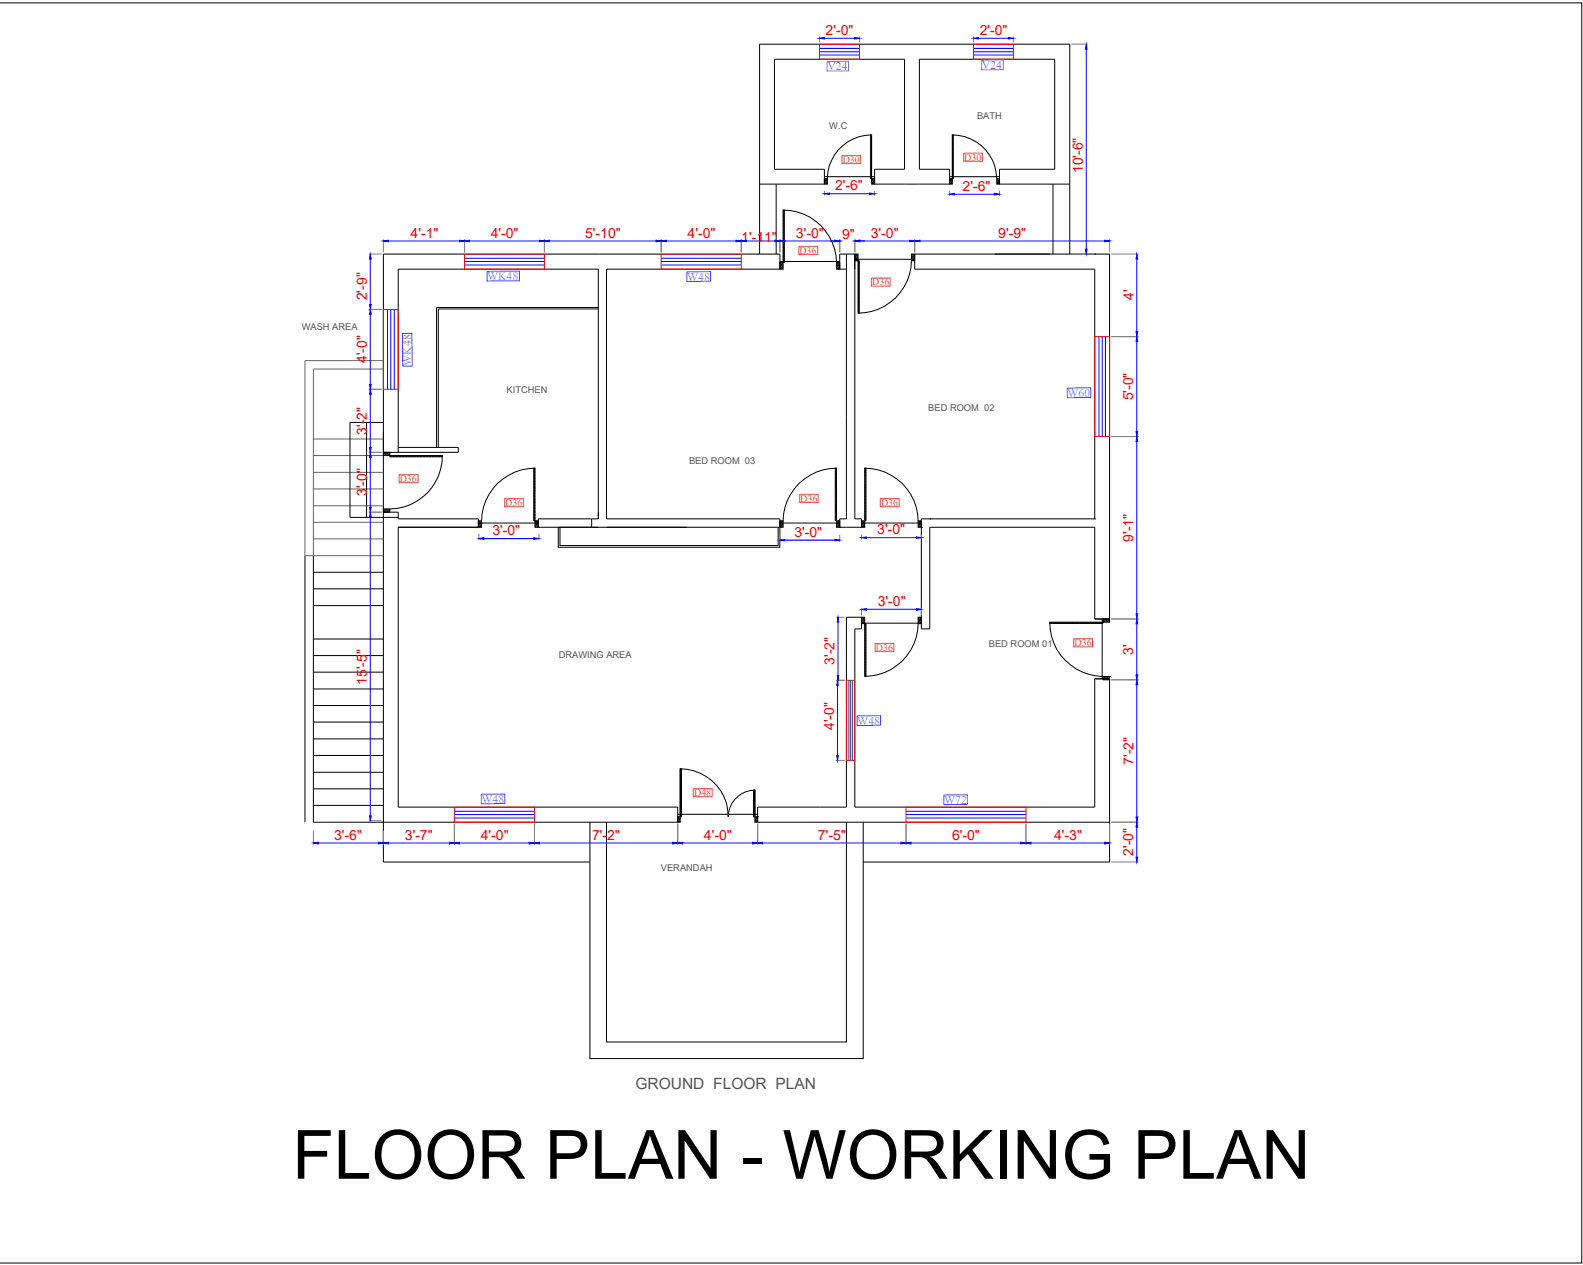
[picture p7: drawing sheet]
<svg xmlns="http://www.w3.org/2000/svg" width="135mm" height="108mm" viewBox="0 0 135 108" stroke-linecap="round" stroke-linejoin="round" font-family="sans-serif">
<!-- layer: 0 -->
<g fill="none" stroke="#000" stroke-width=".09">
<path d="M0 .2h135.4v107.9h-135.4M65 15.8h5.5v-1.3h-4.2v-9.4h11.1v9.4h-2.6v1.3h6.5v-1.3h-2.6v-9.4h11.6v9.4h-4.8v1.3h6M66.4 15.8v6M70.5 15.1h4.3M81.3 15.1h4.2M90.1 15.8v6M31.4 36.2v8.1M32.8 36.2h-2.8v8.1h4.1M34.1 38.7v-15.7h17.1v21.4h-5.1v.7h20.6M34.1 38.3h5.1v.4h-6.4M51.2 26.5h-13.7v11.8M51.2 26.3h-13.8v12"/>
<path d="M65 21.8v-18h26.5v18M66.7 22.4h5.2M72.4 21.8v22.6h-.5v.7h1.8v-.7h-.5v-22.6h-1.3v1.2h.5M73.2 22.2h5.1M78.3 21.8h16.7v31.2h-1.3v-7.9h-14.1v8.7h-.8v-9.4h14.9v-21.4h-15.4zM93.7 21.8h.1M26.1 47.6v22.8M26.8 59h6M26.8 57.5h6M26.8 56.1h6M26.8 54.7h6M26.8 51.9h6"/>
<path d="M26.8 50.4h6M26.8 49h6M32.8 43.9h1.3v.5h6.8v.7h-6.8v24h23.9v1.3h-31.2v-22.8M40.9 44.8h5.2M47.8 45.1v1.8h18.9v-1.8M47.9 45.1v1.6h18.7v-1.6M50.6 44.4v.7M66.7 45.1v-.7h-14.8v-21.4h14.8v-1.2h-33.9v52h17.7M66.7 44.8h5.2M73.7 44.8h5.1M73.7 53.4h5.1M79.6 44.4h.1"/>
<path d="M93.7 44.4h.1M94.3 53v5.1M26.8 69h6M26.8 67.5h6M26.8 66.1h6M26.8 64.7h6M26.8 63.3h6M26.8 61.8h6M26.8 60.4h6M50.5 70.4v20.2h23.4v-20.2M51.9 70.4v18.8h20.5v-18.8M58 69.7h6.8"/>
<path d="M95 70.4h-30.2v-1.3h7.6v-16.3h1.3v1h-.5v15.3h20.5v-11h1.3v15.7h-21.1"/>
</g>
<path d="M70.1 3.8h3.5v1.3h-3.5zM83.3 3.8h3.4v1.3h-3.4zM32.8 26.5h1.3v6.8h-1.3zM39.8 21.8h6.8v1.2h-6.8zM56.6 21.8h6.8v1.2h-6.8zM93.7 28.8h1.3v8.6h-1.3zM38.9 69.1h6.8v1.3h-6.8zM77.5 69.1h10.3v1.3h-10.3z" fill="none" stroke="#f00" stroke-width=".09"/>
<g fill="none" stroke="#00f" stroke-width=".09">
<path d="M70.1 4.4h3.5M70.1 4.7h3.5M70.1 4.1h3.5M83.3 4.4h3.4M83.3 4.7h3.4M83.3 4.1h3.4M33.2 26.5v6.8M33.4 26.5v6.8M33.7 26.5v6.8M39.8 22.4h6.8M39.8 22.1h6.8M39.8 22.7h6.8"/>
<path d="M56.6 22.4h6.8M56.6 22.1h6.8M56.6 22.7h6.8M94 28.8v8.6M94.3 28.8v8.6M94.6 28.8v8.6M38.9 69.7h6.8M38.9 70h6.8M38.9 69.5h6.8M77.5 69.7h10.3M77.5 70h10.3M77.5 69.5h10.3"/>
</g>
<!-- layer: W-ELEVATION DOOR -->
<path d="M72.4 58.2h.8v6.9h-.8z" fill="none" stroke="#f00" stroke-width=".09"/>
<path d="M72.6 58.2v6.9M72.8 58.2v6.9M72.9 58.2v6.9" fill="none" stroke="#1b6698" stroke-width=".09"/>
<!-- layer: 0 -->
<path d="M26.8 39h6M26.8 37.6h6M32.8 31.6h-6v16M32.8 30.9h-6.7v16.7h6.7M26.8 46.1h6M26.8 44.7h6M26.8 43.3h6M26.8 41.9h6M26.8 40.4h6" fill="none" stroke="#636466" stroke-width=".09"/>
<!-- layer: A_Door_flush and Window -->
<g fill="none" stroke="#000" stroke-width=".09">
<path d="M67 18a4.6 4.6 0 0 1 4.6 4.5M67 18h.1v4.5h-.1zM67.1 18h-.1M67.1 18.8l-.1 .1M67.1 18.9l-.1 .1M67.1 19.1l-.1 .1M67.1 19.2l-.1 .1M67.1 19.3l-.1 .1M67.1 19.4l-.1 .2M67.1 18.4l-.1 .1M67.1 18.6l-.1 .1M67.1 18.7l-.1 .1"/>
<path d="M67.1 18l-.1 .2M67.1 18.2l-.1 .1M67.1 18.3l-.1 .1M67.1 19.6l-.1 .1M67.1 19.7l-.1 .1M67.1 19.8l-.1 .1M67.1 20l-.1 .1M70.5 15.3h.3v.5h-.3zM70.6 15.3h-.1M70.7 15.3l-.2 .1M70.8 15.7v.1M70.8 15.3l-.3 .3"/>
<path d="M70.8 15.4l-.3 .3M70.8 15.5l-.3 .3M70.8 15.6l-.1 .2M74.5 11.5h.1v3.8h-.1zM74.5 11.5v.1M74.6 15.3h.2v.5h-.2zM74.6 11.5a3.8 3.8 0 0 0-3.8 3.8M74.6 11.6l-.1 .1M74.6 11.7l-.1 .1M74.6 12.2l-.1 .1M74.6 12.4h-.1M74.6 13l-.1 .1"/>
<path d="M74.6 13.1l-.1 .1M74.6 14.3l-.1 .1M74.6 14.8l-.1 .1M74.6 14.9l-.1 .1M74.6 13.6l-.1 .1M74.6 13.8h-.1M74.6 11.8l-.1 .1M74.6 11.9l-.1 .1M74.6 12l-.1 .1M74.6 12.1l-.1 .1M74.6 12.5h-.1M74.6 12.6l-.1 .1"/>
<path d="M74.6 12.7l-.1 .1M74.6 12.8l-.1 .1M74.6 12.9l-.1 .1M74.6 13.2l-.1 .1M74.6 13.3l-.1 .1M74.6 13.4l-.1 .1M74.6 13.5l-.1 .1M74.6 13.9h-.1M74.6 14h-.1M74.6 14.1l-.1 .1M74.6 14.2l-.1 .1M74.6 14.4l-.1 .1"/>
<path d="M74.6 14.5l-.1 .1M74.6 14.6l-.1 .1M74.6 14.7l-.1 .1M74.6 15l-.1 .1M74.6 15.1l-.1 .1M74.6 15.2l-.1 .1M74.7 15.3l-.1 .1M74.8 15.3l-.2 .2M74.8 15.8h.1M74.8 15.3l-.2 .3M74.8 15.4l-.2 .3M74.8 15.6l-.2 .2"/>
<path d="M74.8 15.7l-.1 .1M81.3 15.3h.2v.5h-.2zM81.3 15.3h.1M81.4 15.3l-.1 .1M81.5 11.5a3.8 3.8 0 0 1 3.8 3.8M81.5 11.5h.1v3.8h-.1zM81.5 15.4l-.2 .3M81.5 15.5l-.2 .3M81.5 15.6l-.1 .2M81.5 15.7v.1M81.5 11.5v.1M81.6 12.6l-.1 .1"/>
<path d="M81.6 12.7l-.1 .1M81.6 15.1l-.1 .1M81.6 15l-.1 .1M81.6 14.5l-.1 .1M81.6 14.4l-.1 .1M81.6 13.7l-.1 .1M81.6 11.6l-.1 .1M81.6 11.7l-.1 .1M81.6 11.8l-.1 .1M81.6 11.9l-.1 .1M81.6 12l-.1 .1M81.6 12.1l-.1 .1"/>
<path d="M81.6 12.2l-.1 .1M81.6 12.4h-.1M81.6 12.5h-.1M81.6 12.8l-.1 .1M81.6 12.9l-.1 .1M81.6 13l-.1 .1M81.6 13.1l-.1 .1M81.6 13.2l-.1 .1M81.6 13.3l-.1 .1M81.6 13.4l-.1 .1M81.6 13.5l-.1 .1M81.6 13.6l-.1 .1"/>
<path d="M81.6 13.8l-.1 .1M81.6 14h-.1M81.6 14.1l-.1 .1M81.6 14.2l-.1 .1M81.6 14.3l-.1 .1M81.6 14.6l-.1 .1M81.6 14.7l-.1 .1M81.6 14.8l-.1 .1M81.6 14.9l-.1 .1M81.6 15.2l-.3 .4M85.3 15.3h.2v.5h-.2zM85.3 15.3v.1"/>
<path d="M85.4 15.3l-.1 .2M85.5 15.8h.1M85.5 15.3l-.2 .3M85.5 15.4l-.2 .3M85.5 15.6l-.2 .2M85.5 15.7l-.1 .1M32.8 38.7h.6v.3h-.6zM32.8 38.7l.3 .3M32.8 38.9l.2 .1M32.8 39h.1M32.9 38.7l.3 .3M33.1 38.7l.3 .4"/>
<path d="M33.2 38.7l.2 .2M33.3 38.7l.1 .1M33.4 39h4.4v.1h-4.4zM33.5 39l.1 .1M33.6 39l.1 .1M33.7 39l.1 .1M33.8 39l.2 .1M34 39l.1 .1M34.1 39l.1 .1M34.2 39l.1 .1M34.4 39l.1 .1M34.5 39l.1 .1"/>
<path d="M34.6 39l.1 .1M34.8 39v.1M34.9 39l.1 .1M35 39l.1 .1M35.1 39l.1 .1M35.3 39l.1 .1M35.4 39l.1 .1M35.5 39l.1 .1M35.6 39l.2 .1M35.8 39l.1 .1M35.9 39l.1 .1M36 39l.1 .1"/>
<path d="M36.2 39l.1 .1M36.3 39l.1 .1M36.4 39l.1 .1M36.5 39l.1 .1M36.7 39l.1 .1M36.8 39l.1 .1M36.9 39l.1 .1M37.1 39v.1M37.2 39l.1 .1M37.3 39l.1 .1M37.4 39l.1 .1M37.6 39l.1 .1"/>
<path d="M37.7 39l.1 .1M37.8 39h.1M37.8 39a4.5 4.5 0 0 1-4.4 4.6M66.7 22.5h.3v.5h-.3zM66.8 22.5h-.1M66.9 22.5l-.2 .2M67 22.8l-.3 .2M67 22.9l-.1 .1M67 23h.1M67 22.5l-.3 .3M67 22.6l-.3 .3M67.1 20.2l-.1 .1"/>
<path d="M67.1 20.4l-.1 .1M67.1 20.5l-.1 .1M67.1 20.6l-.1 .1M67.1 21.4l-.1 .1M67.1 21.5l-.1 .1M67.1 21.6l-.1 .1M67.1 21.8l-.1 .1M67.1 21.9l-.1 .1M67.1 22l-.1 .1M67.1 20.1l-.1 .1M67.1 20.7l-.1 .1M67.1 20.9l-.1 .1"/>
<path d="M67.1 21l-.1 .1M67.1 21.1l-.1 .1M67.1 21.2l-.1 .2M67.1 22.2h-.1M67.1 22.3l-.1 .1M67.1 22.4l-.1 .1M71.6 22.5h.3v.5h-.3zM71.6 22.5h.1M71.8 22.5l-.2 .2M71.9 22.5l-.3 .3M71.9 22.6l-.3 .3M71.9 22.8l-.3 .2"/>
<path d="M71.9 22.9l-.2 .1M71.9 23h.1M73.2 21.8h.2v.5h-.2zM73.2 21.8h.1M73.3 21.8l-.1 .1M73.4 21.8l-.2 .2M73.4 22.3h.1v4.5h-.1zM73.4 22.3h.1M73.4 22.1l-.2 .2M73.4 22l-.2 .3M73.4 21.9l-.2 .3M73.5 22.3l-.1 .1"/>
<path d="M73.5 26.8h.1M73.5 26.6l-.1 .1M73.5 26.5l-.1 .1M73.5 26.4l-.1 .1M73.5 26.3h-.1M73.5 26.1l-.1 .1M73.5 26l-.1 .1M73.5 25.9l-.1 .1M73.5 25.7l-.1 .1M73.5 25.6l-.1 .1M73.5 25.5l-.1 .1M73.5 25.4l-.1 .1"/>
<path d="M73.5 25.2l-.1 .1M73.5 25.1l-.1 .1M73.5 25l-.1 .1M73.5 24.8l-.1 .1M73.5 24.7l-.1 .1M73.5 24.6l-.1 .1M73.5 24.5l-.1 .1M73.5 24.3l-.1 .1M73.5 24.2l-.1 .1M73.5 24.1l-.1 .1M73.5 24h-.1M73.5 23.8l-.1 .1"/>
<path d="M73.5 23.7l-.1 .1M73.5 23.6l-.1 .1M73.5 23.4l-.1 .1M73.5 23.3l-.1 .1M73.5 23.2l-.1 .1M73.5 23l-.1 .1M73.5 22.9l-.1 .1M73.5 22.8l-.1 .1M73.5 22.7l-.1 .1M73.5 22.5l-.1 .1M73.5 22.4l-.1 .1M78 21.8h.3v.5h-.3z"/>
<path d="M78 22.3a4.6 4.6 0 0 1-4.6 4.5M78 21.8h.1M78.1 21.8l-.1 .1M78.3 22l-.3 .3M78.3 22.3h-.1M78.3 22.1l-.2 .2M78.3 21.9l-.3 .3M78.3 21.8l-.3 .2M32.8 43.9h.1M32.8 43.6h.6v.3h-.6zM32.8 43.7l.1 .2M32.8 43.6l.3 .3"/>
<path d="M32.9 43.6l.3 .3M33 43.6l.3 .3M33.2 43.6l.2 .2M33.3 43.6h.1M40.9 44.6h.3v.5h-.3zM41 44.6h-.1M41.1 44.6l-.2 .2M41.2 44.7l-.3 .3M41.2 44.9l-.3 .2M41.2 45l-.1 .1M41.2 45.1h.1M41.2 44.6l-.3 .3"/>
<path d="M45.7 40.1h.1v4.5h-.1zM45.7 40.1h.1M45.8 44.6h.3v.5h-.3zM45.8 40.1a4.6 4.6 0 0 0-4.6 4.5M45.8 40.2l-.1 .1M45.8 40.3l-.1 .1M45.8 40.4l-.1 .1M45.8 40.5l-.1 .2M45.8 40.7l-.1 .1M45.8 40.8l-.1 .1M45.8 40.9l-.1 .1M45.8 41.1l-.1 .1"/>
<path d="M45.8 41.2l-.1 .1M45.8 41.3l-.1 .1M45.8 41.4l-.1 .1M45.8 41.6l-.1 .1M45.8 41.7l-.1 .1M45.8 41.8l-.1 .1M45.8 41.9l-.1 .2M45.8 42.1l-.1 .1M45.8 42.2l-.1 .1M45.8 42.3l-.1 .1M45.8 42.5l-.1 .1M45.8 42.6l-.1 .1"/>
<path d="M45.8 42.7l-.1 .1M45.8 42.9l-.1 .1M45.8 43l-.1 .1M45.8 43.1l-.1 .1M45.8 43.2l-.1 .1M45.8 43.4l-.1 .1M45.8 43.5l-.1 .1M45.8 43.6l-.1 .1M45.8 43.7l-.1 .2M45.8 43.9l-.1 .1M45.8 44l-.1 .1M45.8 44.1l-.1 .1"/>
<path d="M45.8 44.3l-.1 .1M45.8 44.4l-.1 .1M45.8 44.5l-.1 .1M45.8 44.6v.1M46 44.6l-.2 .2M46.1 45.1h.1M46.1 44.6l-.3 .3M46.1 44.7l-.3 .3M46.1 44.9l-.3 .2M46.1 45l-.2 .1M66.7 44.6h.3v.5h-.3zM66.8 44.6h-.1"/>
<path d="M66.9 44.6l-.2 .2M67 44.6l-.3 .3M67 44.7l-.3 .3M67 44.9l-.3 .2M67 45l-.1 .1M67 45.1h.1M71.5 40.1h.1v4.5h-.1zM71.5 40.1h.1M71.6 44.6h.3v.5h-.3zM71.6 40.1a4.6 4.6 0 0 0-4.6 4.5M71.6 40.2l-.1 .1M71.6 40.3l-.1 .1"/>
<path d="M71.6 40.4l-.1 .1M71.6 40.5l-.1 .2M71.6 40.7l-.1 .1M71.6 40.8l-.1 .1M71.6 40.9l-.1 .1M71.6 41.1l-.1 .1M71.6 41.2l-.1 .1M71.6 41.3l-.1 .1M71.6 41.4l-.1 .1M71.6 41.6l-.1 .1M71.6 41.7l-.1 .1M71.6 41.8l-.1 .1"/>
<path d="M71.6 41.9l-.1 .2M71.6 42.1l-.1 .1M71.6 42.2l-.1 .1M71.6 42.3l-.1 .1M71.6 42.5l-.1 .1M71.6 42.6l-.1 .1M71.6 42.7l-.1 .1M71.6 42.9l-.1 .1M71.6 43l-.1 .1M71.6 43.1l-.1 .1M71.6 43.2l-.1 .1M71.6 43.4l-.1 .1"/>
<path d="M71.6 43.5l-.1 .1M71.6 43.6l-.1 .1M71.6 43.7l-.1 .2M71.6 43.9l-.1 .1M71.6 44l-.1 .1M71.6 44.1l-.1 .1M71.6 44.3l-.1 .1M71.6 44.4l-.1 .1M71.6 44.5l-.1 .1M71.6 44.6v.1M71.8 44.6l-.2 .2M71.9 45.1h.1"/>
<path d="M71.9 44.6l-.3 .3M71.9 44.7l-.3 .3M71.9 44.9l-.3 .2M71.9 45l-.2 .1M73.7 52.8h.3v.6h-.3zM73.7 44.6h.3v.5h-.3zM73.8 44.6h-.1M73.9 52.8l-.2 .2M73.9 44.6l-.2 .2M74 52.8l-.3 .3M74 53.4h.1v4.5h-.1zM74 40.1a4.6 4.6 0 0 1 4.6 4.5"/>
<path d="M74 40.1h.1v4.5h-.1zM74 53l-.3 .2M74 53.1l-.3 .3M74 53.2l-.2 .2M74 53.3l-.1 .1M74 44.7l-.3 .3M74 44.9l-.3 .2M74 45l-.1 .1M74 45.1h.1M74 40.1h.1M74.1 53.4l-.1 .1M74.1 53.5l-.1 .1"/>
<path d="M74.1 53.6l-.1 .1M74.1 53.7l-.1 .1M74.1 53.9l-.1 .1M74.1 54l-.1 .1M74.1 54.1l-.1 .1M74.1 54.3h-.1M74.1 54.4l-.1 .1M74.1 54.5l-.1 .1M74.1 54.6l-.1 .2M74.1 54.8l-.1 .1M74.1 54.9l-.1 .1M74.1 55l-.1 .1"/>
<path d="M74.1 55.2l-.1 .1M74.1 55.3l-.1 .1M74.1 55.4l-.1 .1M74.1 55.5l-.1 .1M74.1 55.7l-.1 .1M74.1 55.8l-.1 .1M74.1 55.9l-.1 .1M74.1 56l-.1 .1M74.1 56.2l-.1 .1M74.1 56.3l-.1 .1M74.1 56.4l-.1 .1M74.1 56.6l-.1 .1"/>
<path d="M74.1 56.7l-.1 .1M74.1 56.8l-.1 .1M74.1 57h-.1M74.1 57.1l-.1 .1M74.1 57.2l-.1 .1M74.1 57.3l-.1 .1M74.1 57.5l-.1 .1M74.1 57.6l-.1 .1M74.1 57.7l-.1 .1M74.1 57.8l-.1 .1M74.1 40.1l-.1 .2M74.1 40.3l-.1 .1"/>
<path d="M74.1 40.4l-.1 .1M74.1 40.5l-.1 .1M74.1 40.7l-.1 .1M74.1 40.8l-.1 .1M74.1 40.9l-.1 .1M74.1 41.1h-.1M74.1 41.2l-.1 .1M74.1 41.3l-.1 .1M74.1 41.4l-.1 .1M74.1 41.6l-.1 .1M74.1 41.7l-.1 .1M74.1 41.8l-.1 .1"/>
<path d="M74.1 41.9l-.1 .2M74.1 42.1l-.1 .1M74.1 42.2l-.1 .1M74.1 42.3l-.1 .1M74.1 42.5l-.1 .1M74.1 42.6l-.1 .1M74.1 42.7l-.1 .1M74.1 42.8l-.1 .1M74.1 43l-.1 .1M74.1 43.1l-.1 .1M74.1 43.2l-.1 .1M74.1 43.4h-.1"/>
<path d="M74.1 43.5l-.1 .1M74.1 43.6l-.1 .1M74.1 43.7l-.1 .1M74.1 43.9l-.1 .1M74.1 44l-.1 .1M74.1 44.1l-.1 .1M74.1 44.3l-.1 .1M74.1 44.4l-.1 .1M74.1 44.5l-.4 .4M78.6 52.8h.2v.6h-.2zM78.6 53.4a4.6 4.6 0 0 1-4.6 4.5M78.6 44.6h.2v.5h-.2z"/>
<path d="M78.6 52.8v.1M78.6 44.6v.1M78.7 52.8l-.1 .2M78.8 44.6l-.2 .2M78.8 45.1h.1M78.8 52.8l-.2 .3M78.8 53l-.2 .2M78.8 53.1l-.2 .3M78.8 53.2l-.1 .2M78.8 53.4h.1M78.8 44.6l-.2 .3M78.8 44.7l-.2 .3"/>
<path d="M78.8 44.9l-.2 .2M78.8 45l-.1 .1M89.8 53.3a4.7 4.7 0 0 0 4.6 4.6M89.8 53.3h4.6v.1h-4.6zM89.8 53.3l.1 .1M89.9 53.3l.1 .1M90 53.3l.1 .1M90.2 53.3l.1 .1M90.3 53.3l.1 .1M90.4 53.3l.1 .1M90.6 53.3l.1 .1M90.7 53.3l.1 .1"/>
<path d="M90.8 53.3l.1 .1M91 53.3l.1 .1M91.1 53.3l.1 .1M91.2 53.3l.1 .1M91.3 53.3l.1 .1M91.5 53.3l.1 .1M91.6 53.3l.1 .1M91.7 53.3l.1 .1M91.9 53.3l.1 .1M92 53.3l.1 .1M92.1 53.3l.1 .1M92.2 53.3l.2 .1"/>
<path d="M92.4 53.3l.1 .1M92.5 53.3l.1 .1M92.6 53.3l.2 .1M92.8 53.3l.1 .1M92.9 53.3l.1 .1M93 53.3l.1 .1M93.2 53.3l.1 .1M93.3 53.3l.1 .1M93.4 53.3l.1 .1M93.6 53.3l.1 .1M93.7 53.3l.1 .1M93.8 53.3l.1 .1"/>
<path d="M93.9 53.3l.1 .1M94.1 53.3l.1 .1M94.2 53.3l.1 .1M94.3 53.3h.1M94.4 57.9h.6v.3h-.6zM94.4 53h.6v.3h-.6zM94.4 58l.2 .2M94.4 58.1v.1M94.4 53.1l.2 .2M94.4 53.2l.1 .1M94.4 57.9l.3 .3M94.4 53l.3 .3"/>
<path d="M94.6 57.9l.2 .3M94.6 53l.2 .3M94.7 57.9l.3 .3M94.7 53l.3 .2M94.8 57.9l.2 .2M94.8 53l.2 .1M95 57.9h.1M58 69.9h.2v.5h-.2zM58 70.3l.1 .1M58 70.1l.2 .3M58 70l.2 .2M58 69.9l.2 .2"/>
<path d="M58.2 69.9v.1M58.2 69.9v-4.1a4.1 4.1 0 0 1 4.1 4.1 2.33 2.33 0 0 1 2.3-2.3v2.3M58.2 65.8h.1v4.1h-.1zM58.2 69.8l.1 .1M58.2 69.7l.1 .1M58.2 69.6l.1 .1M58.2 69.5l.1 .1M58.2 69.3l.1 .1M58.2 69.2l.1 .1M58.2 69.1l.1 .1M58.2 69l.1 .1M58.2 68.8l.1 .1"/>
<path d="M58.2 68.7l.1 .1M58.2 68.6l.1 .1M58.2 68.4l.1 .1M58.2 68.3l.1 .1M58.2 68.2l.1 .1M58.2 68l.1 .1M58.2 67.9l.1 .1M58.2 67.8l.1 .1M58.2 67.7l.1 .1M58.2 67.5l.1 .1M58.2 67.4l.1 .1M58.2 67.3l.1 .1"/>
<path d="M58.2 67.2l.1 .1M58.2 67l.1 .1M58.2 66.9l.1 .1M58.2 66.8l.1 .1M58.2 66.6l.1 .2M58.2 66.5l.1 .1M58.2 66.4l.1 .1M58.2 66.3l.1 .1M58.2 66.1l.1 .1M58.2 66l.1 .1M58.2 65.9l.1 .1M58.3 65.8h.1"/>
<path d="M58.3 65.8v4.1M64.5 67.6h.1v2.3h-.1zM64.5 69.9h.1M64.5 69.7l.1 .1M64.5 69.6l.1 .1M64.5 69.5l.1 .1M64.5 69.3l.1 .1M64.5 69.2l.1 .1M64.5 69.1l.1 .1M64.5 69l.1 .1M64.5 68.8l.1 .1M64.5 68.7l.1 .1"/>
<path d="M64.5 68.6l.1 .1M64.5 68.4l.1 .2M64.5 68.3l.1 .1M64.5 68.2l.1 .1M64.5 68.1l.1 .1M64.5 67.9l.1 .1M64.5 67.8l.1 .1M64.5 67.7l.1 .1M64.5 67.6v2.3M64.6 69.9h.2v.5h-.2zM64.6 70.4h.1M64.6 70.2l.2 .2"/>
<path d="M64.6 70.1l.2 .2M64.6 70l.2 .2M64.7 69.9l.1 .2M64.8 69.9h.1"/>
</g>
<!-- layer: EX-WALL -->
<g fill="none" stroke="#808080" stroke-width=".09">
<path d="M70.1 3.1v.5M70.5 16.4v.3M73.6 3.1v.5M74.8 16.4v.3M81.3 16.3v.5M83.3 3.1v.5M85.5 16.3v.5M86.7 3.1v.5M91.7 3.8h1.4M31.6 21.8h1.1M31.6 26.5h1.1M31.6 33.3h1.1"/>
<path d="M31.6 38.7h1.1M32.8 20.5v1.1M39.8 20.5v1.1M46.6 20.5v1.1M56.6 20.5v1.1M63.4 20.5v1.1M66.7 20.5v1.1M71.9 20.5v1.1M73.2 20.5v1.1M78.3 20.5v1.1M91.7 21.8h1.4M95 20.5v1.1"/>
<path d="M95.1 21.8h2.3M95.1 28.8h2.3M95.1 37.4h2.3M31.6 43.9h1.1M41 45.7v.5M46.1 45.7v.5M66.7 45.8v.6M71.5 58.2h.8M71.6 52.8h.7M71.9 45.8v.6M73.7 45.8v.4M73.7 52v.7"/>
<path d="M78.8 45.8v.4M78.8 52v.7M95.1 53h2.3M95.1 58.2h2.3M26.8 71.1v1.2M31.6 70.3h1.1M32.8 71.1v1.2M38.9 70.5v1.8M45.7 70.5v1.8M58 70.5v1.8M64.8 70.5v1.8M71.5 65.1h.8"/>
<path d="M77.5 70.5v1.8M87.8 70.5v1.8M95 70.5v1.8M95.1 70.4h2.3M95.1 73.8h2.3"/>
</g>
<g fill="none" stroke="#00f" stroke-width=".09">
<path d="M70.5 3.3h2.6M71 16.6h3.4M81.7 16.6h3.4M83.7 3.3h2.6M93 4.2v17.1M31.7 22.2v3.9M31.7 26.9v6M31.7 33.8v4.5M31.7 39.2v4.2M33.2 20.6h6.1M40.2 20.6h6M47 20.6h9.2"/>
<path d="M57 20.6h6M63.9 20.6h2.4M67.2 20.6h4.2M73.6 20.6h4.3M78.7 20.6h15.8M97.3 22.2v6.2M97.3 29.2v7.7M97.3 37.8v14.7M31.7 44.3v25.5M41.4 46.1h4.3M67.2 46.2h4.2M71.7 58.7v6"/>
<path d="M71.7 53.3v4.5M74.1 52.2h4.3M74.1 46h4.3M97.3 53.4v4.4M97.3 58.6v11.3M27.2 72.2h5.2M33.2 72.2h5.3M39.3 72.2h6M46.2 72.2h11.4M58.4 72.2h6M65.3 72.2h11.8M78 72.2h9.4"/>
<path d="M88.2 72.2h6.3M97.3 70.8v2.6"/>
</g>
<g fill="#00f" stroke="#00f" stroke-width=".09">
<path d="M70.1 3.3l.4-.1v.1z"/>
<path d="M73.1 3.2l.5 .1h-.5z"/>
<path d="M83.3 3.3l.4-.1v.1z"/>
<path d="M86.3 3.2l.4 .1h-.4z"/>
<path d="M97.3 21.8l.1 .4h-.2z"/>
<path d="M97.2 28.4h.2l-.1 .4z"/>
<path d="M97.3 28.8l.1 .4h-.2z"/>
<path d="M97.2 36.9h.2l-.1 .5z"/>
<path d="M97.3 37.4l.1 .4h-.2z"/>
<path d="M97.2 52.5h.2l-.1 .5z"/>
<path d="M97.3 53l.1 .4h-.2z"/>
<path d="M97.2 57.8h.2l-.1 .4z"/>
<path d="M97.3 58.2l.1 .4h-.2z"/>
<path d="M97.2 69.9h.2l-.1 .5z"/>
<path d="M97.3 70.4l.1 .4h-.2z"/>
<path d="M97.2 73.4h.2l-.1 .4z"/>
<path d="M26.8 72.2l.4-.1v.2z"/>
<path d="M32.4 72.1l.4 .1-.4 .1z"/>
<path d="M32.8 72.2l.4-.1v.2z"/>
<path d="M38.5 72.1l.4 .1-.4 .1z"/>
<path d="M38.9 72.2l.4-.1v.2z"/>
<path d="M45.3 72.1l.4 .1-.4 .1z"/>
<path d="M45.7 72.2l.5-.1v.2z"/>
<path d="M57.6 72.1l.4 .1-.4 .1z"/>
<path d="M58 72.2l.4-.1v.2z"/>
<path d="M64.4 72.1l.4 .1-.4 .1z"/>
<path d="M64.8 72.2l.5-.1v.2z"/>
<path d="M77.1 72.1l.4 .1-.4 .1z"/>
<path d="M77.5 72.2l.5-.1v.2z"/>
<path d="M87.4 72.1l.4 .1-.4 .1z"/>
<path d="M87.8 72.2l.4-.1v.2z"/>
<path d="M94.5 72.1l.5 .1-.5 .1z"/>
<path d="M71.7 58.2v.5h-.1z"/>
<path d="M71.6 64.7h.1v.4z"/>
<path d="M71.7 52.8l.1 .5h-.2z"/>
<path d="M71.6 57.8h.2l-.1 .4z"/>
<path d="M73.7 52.2l.4-.1v.2z"/>
<path d="M78.4 52.1l.4 .1-.4 .1z"/>
<path d="M73.7 46h.4v.1z"/>
<path d="M78.4 46h.4l-.4 .1z"/>
<path d="M66.7 46.2h.5v.1z"/>
<path d="M71.4 46.2h.5l-.5 .1z"/>
<path d="M41 46.1l.4-.1v.2z"/>
<path d="M45.7 46l.4 .1-.4 .1z"/>
<path d="M31.7 21.8l.1 .4h-.2z"/>
<path d="M31.6 26.1h.2l-.1 .4z"/>
<path d="M31.7 26.5l.1 .4h-.2z"/>
<path d="M31.6 32.9h.2l-.1 .4z"/>
<path d="M31.7 33.3l.1 .5h-.2z"/>
<path d="M31.6 38.3h.2l-.1 .4z"/>
<path d="M31.7 38.7l.1 .5h-.2z"/>
<path d="M31.6 43.4h.2l-.1 .5z"/>
<path d="M31.7 43.9l.1 .4h-.2z"/>
<path d="M31.6 69.8h.2l-.1 .5z"/>
<path d="M32.8 20.6h.4v.1z"/>
<path d="M39.3 20.6h.5l-.5 .1z"/>
<path d="M39.8 20.6h.4v.1z"/>
<path d="M46.2 20.6h.4l-.4 .1z"/>
<path d="M46.6 20.6h.4v.1z"/>
<path d="M56.2 20.6h.4l-.4 .1z"/>
<path d="M56.6 20.6h.4v.1z"/>
<path d="M63 20.6h.4l-.4 .1z"/>
<path d="M63.4 20.6h.5v.1z"/>
<path d="M66.3 20.6h.4l-.4 .1z"/>
<path d="M66.7 20.6h.5v.1z"/>
<path d="M71.4 20.6h.5l-.5 .1z"/>
<path d="M73.2 20.6h.4v.1z"/>
<path d="M77.9 20.6h.4l-.4 .1z"/>
<path d="M78.3 20.6h.4v.1z"/>
<path d="M94.5 20.6h.5l-.5 .1z"/>
<path d="M70.5 16.6l.5-.1v.2z"/>
<path d="M74.4 16.5l.4 .1-.4 .1z"/>
<path d="M81.3 16.6l.4-.1v.2z"/>
<path d="M85.1 16.5l.4 .1-.4 .1z"/>
<path d="M93 3.8v.4h-.1z"/>
<path d="M92.9 21.3h.1v.5z"/>
</g>
<!-- layer: DW Text -->
<path d="M72.1 13.3h1.6v.7h-1.6zM82.5 13.1h1.6v.7h-1.6zM68.4 21.1h1.6v.7h-1.6zM74.6 23.8h1.6v.7h-1.6zM34.2 40.6h1.6v.7h-1.6zM43.2 42.7h1.6v.7h-1.6zM68.4 42.3h1.6v.7h-1.6zM74.9 55.1h1.6v.7h-1.6zM75.3 42.7h1.6v.7h-1.6zM91.9 54.7h1.6v.7h-1.6zM59.3 67.5h1.6v.7h-1.6z" fill="none" stroke="#f26722" stroke-width=".09"/>
<path d="M34.4 28.5h.8l.1 2.8h-.8zM41.7 23.2h2.7v.8l-2.7 .1zM58.8 23.3h2v.8h-2zM91.3 33.2h2v.8l-2 .1zM41.2 68h2v.8h-2zM73.3 61.3h2.1v.8h-2.1zM80.8 68.1l2-.1v.9h-2z" fill="none" stroke="#4d4dff" stroke-width=".09"/>
<path d="M70.8 5.3l1.8-.1v.9h-1.8zM84 5.2l1.9-.1v.9h-1.9z" fill="none" stroke="#f0f" stroke-width=".09"/>
<text font-size="5.8" x="25" y="100.9">FLOOR PLAN - WORKING PLAN</text>
<text font-size="1.3" fill="#545454" x="54.4" y="93.3">GROUND FLOOR PLAN</text>
<g font-size="1.2" fill="#f00">
<text x="70.7" y="3">2'-0&quot;</text>
<text x="83.8" y="3">2'-0&quot;</text>
<text x="71.5" y="16.3">2'-6&quot;</text>
<text x="82.4" y="16.3">2'-6&quot;</text>
<text x="92.7" y="14.8" transform="rotate(-90 92.7 14.8)">10'-6&quot;</text>
<text x="35.1" y="20.4">4'-1&quot;</text>
<text x="42" y="20.3">4'-0&quot;</text>
<text x="50.1" y="20.3">5'-10&quot;</text>
<text x="58.8" y="20.3">4'-0&quot;</text>
<text x="63.4" y="20.7">1'-11&quot;</text>
<text x="68.1" y="20.3">3'-0&quot;</text>
<text x="72.1" y="20.5">9&quot;</text>
<text x="74.5" y="20.3">3'-0&quot;</text>
<text x="85.4" y="20.3">9'-9&quot;</text>
<text x="31.4" y="25.7" transform="rotate(-90 31.4 25.7)">2'-9&quot;</text>
<text x="97" y="25.6" transform="rotate(-90 97 25.6)">4'</text>
<text x="31.4" y="31.1" transform="rotate(-90 31.4 31.1)">4'-0&quot;</text>
<text x="97" y="34.3" transform="rotate(-90 97 34.3)">5'-0&quot;</text>
<text x="31.4" y="37.2" transform="rotate(-90 31.4 37.2)">3'-2&quot;</text>
<text x="31.4" y="42.5" transform="rotate(-90 31.4 42.5)">3'-0&quot;</text>
<text x="42.1" y="45.8">3'-0&quot;</text>
<text x="68" y="45.9">3'-0&quot;</text>
<text x="75.1" y="45.7">3'-0&quot;</text>
<text x="97" y="46.4" transform="rotate(-90 97 46.4)">9'-1&quot;</text>
<text x="75.1" y="51.9">3'-0&quot;</text>
<text x="31.4" y="58.6" transform="rotate(-90 31.4 58.6)">15'-5&quot;</text>
<text x="71.4" y="56.9" transform="rotate(-90 71.4 56.9)">3'-2&quot;</text>
<text x="97" y="56" transform="rotate(-90 97 56)">3'</text>
<text x="71.4" y="62.5" transform="rotate(-90 71.4 62.5)">4'-0&quot;</text>
<text x="97" y="65.5" transform="rotate(-90 97 65.5)">7'-2&quot;</text>
<text x="28.6" y="71.9">3'-6&quot;</text>
<text x="34.6" y="71.9">3'-7&quot;</text>
<text x="41.1" y="71.9">4'-0&quot;</text>
<text x="50.7" y="71.9">7'-2&quot;</text>
<text x="60.2" y="71.9">4'-0&quot;</text>
<text x="70" y="71.9">7'-5&quot;</text>
<text x="81.5" y="71.9">6'-0&quot;</text>
<text x="90.2" y="71.9">4'-3&quot;</text>
<text x="97" y="73.3" transform="rotate(-90 97 73.3)">2'-0&quot;</text>
</g>
<g font-size="1" fill="#f0f">
<text x="84" y="5.9">V24</text>
<text x="70.8" y="6">V24</text>
</g>
<g font-size="1" fill="#8a8aff">
<text x="41.7" y="24">WK48</text>
<text x="58.8" y="24">W48</text>
<text x="35.2" y="31.3" transform="rotate(-90 35.2 31.3)">WK48</text>
<text x="91.4" y="34">W60</text>
<text x="73.4" y="62">W48</text>
<text x="41.2" y="68.7">W48</text>
<text x="80.8" y="68.8">W72</text>
</g>
<g font-size=".9" fill="#f26722">
<text x="72.1" y="13.9">D30</text>
<text x="82.5" y="13.8">D30</text>
<text x="68.4" y="21.7">D36</text>
<text x="74.6" y="24.4">D36</text>
<text x="34.2" y="41.3">D36</text>
<text x="43.2" y="43.3">D36</text>
<text x="68.5" y="43">D36</text>
<text x="75.4" y="43.3">D36</text>
<text x="75" y="55.7">D36</text>
<text x="91.9" y="55.3">D36</text>
<text x="59.4" y="68.1">D48</text>
</g>
<g font-size=".8" fill="#545454">
<text x="71" y="11">W.C</text>
<text x="83.6" y="10.2">BATH</text>
<text x="25.8" y="28.3">WASH AREA</text>
<text x="43.3" y="33.6">KITCHEN</text>
<text x="79.4" y="35.2">BED ROOM 02</text>
<text x="59" y="39.7">BED ROOM 03</text>
<text x="47.8" y="56.3">DRAWING AREA</text>
<text x="84.6" y="55.4">BED ROOM 01</text>
<text x="56.6" y="74.5">VERANDAH</text>
</g>
</svg>
